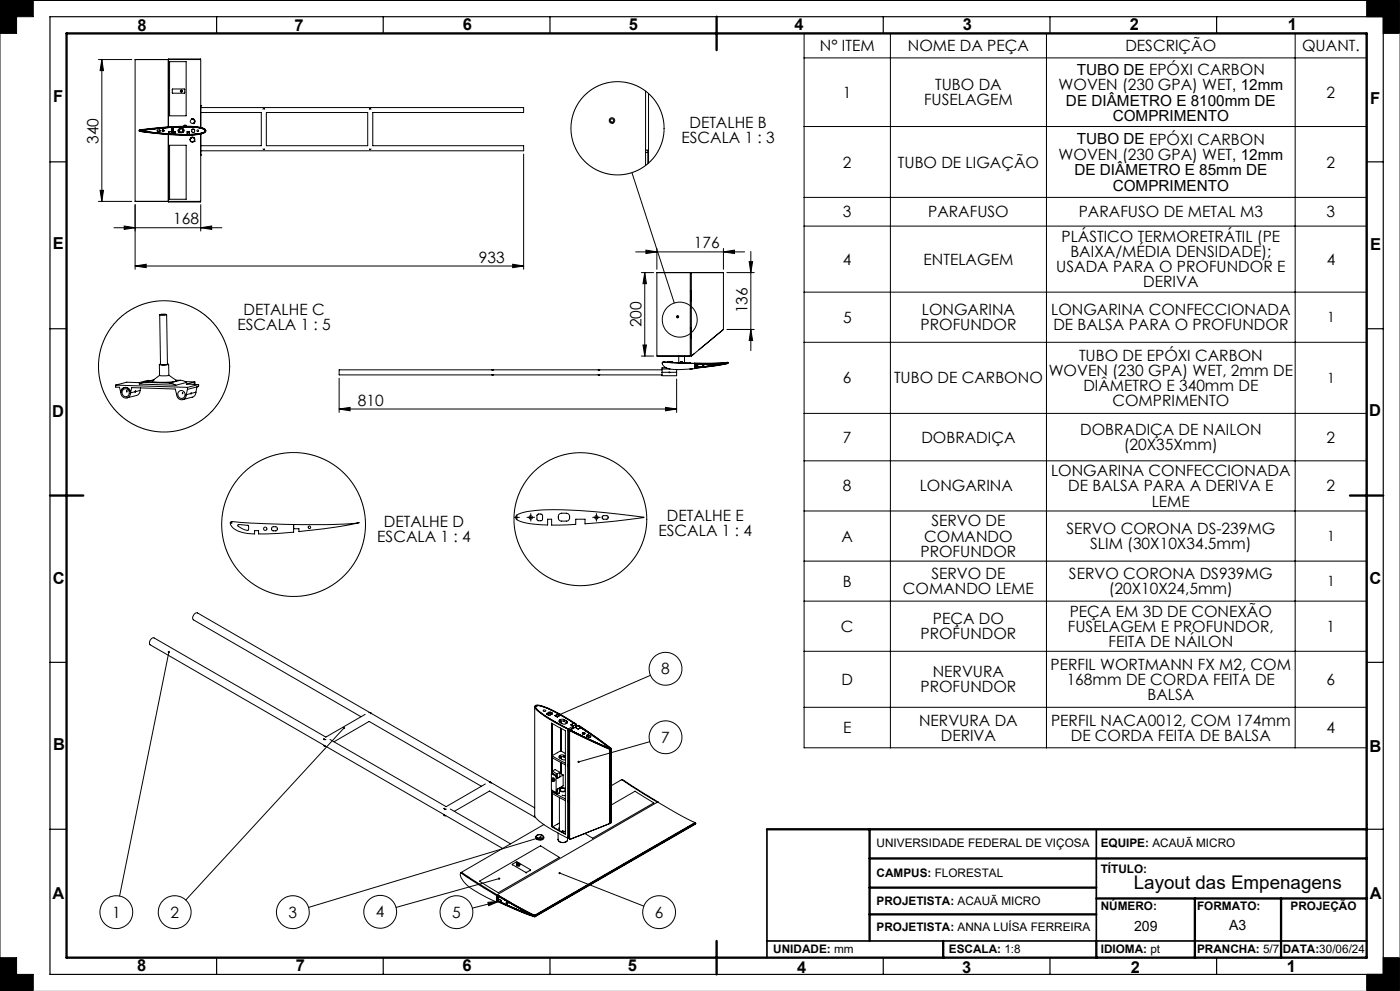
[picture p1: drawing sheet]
<svg xmlns="http://www.w3.org/2000/svg" width="420mm" height="297mm" viewBox="0 0 420 297" stroke-linecap="round" stroke-linejoin="round" font-family="sans-serif">
<g fill="none" stroke="#000" stroke-width=".3">
<path d="M5 0v10h-5M10 0v5h-10M29.5 17.8h10M30.6 17.8l.4 3.4h-1zM30.6 17.8v42.6M40.5 17.8h10v20.2M40.5 17.8h9.9M40.5 17.8v42.6M50.5 17.8h9.7M50.9 18.5h4.9v16.2h-4.9zM59.8 17.8h.3M60.1 17.8v-.1h-9.6v20.3"/>
<path d="M60.2 17.8v20.4M241.2 10h168.8v214.1h-168.8zM241.2 17.4h168.8M267.1 10v214.1M313.9 10v214.1M388.5 10v214.1M410 0v5h10M415 0v10h5M41.8 39.2l9.6 1zM41.8 38.9l9.6-.9v2.4l-9.6-1zM41.8 39.3l9.6 1M47.2 39l.7-.1 .1 .4-.7 .2z"/>
<path d="M51.4 39.3l.4-.4-.3 .1 .3 .3M51.4 38.1l-9.6 1.1 9.6-1M51.4 38l-9.6 1M51.4 39.5h-.8v.6M51.4 39.4h.4M51.4 39.2h.1M51.4 39h.1M51.6 38.8l-.1 .2 .3-.3zM51.7 26.7h3.6l.1 1.2h-3.6zM51.8 38a26.1 26.1 0 0 1 9.5 .6 .65 .65 0 0 1 .5 .7 .65 .65 0 0 1-.6 .6l-3.5 .6-5.9-.1zM52 38.2a21.4 21.4 0 0 1 9.2 .5l.4 .3-.1 .5a11.1 11.1 0 0 1-6.2 .8l-3.3-.1M52 38.2a21.2 21.2 0 0 1 9.2 .5l.4 .5-.4 .4a23 23 0 0 1-9.2 .6"/>
<path d="M52 38l4-.1a10.4 10.4 0 0 1 5.6 1 .78 .78 0 0 1-.8 1 27.7 27.7 0 0 1-8.8 .4zM52 38.2a23 23 0 0 1 9.2 .5l.4 .3-.1 .5a9.2 9.2 0 0 1-4.7 .8M52 39.5h.6v.7M53.5 39.3v.1M53.5 38.8l.2 .8M54 38.6l-.4 .1-.1 .6M54 38.6h.7a.61 .61 0 0 1 .5 .6 .61 .61 0 0 1-.5 .6l-.9-.1-.3-.4M54 38.6a.66 .66 0 0 0-.1 1 .66 .66 0 0 0 1-.2M54.7 38.6l.2 .2M54.9 38.9h.2M54.9 38.6v1.1M55 38h.1"/>
<path d="M55.2 37.6h.6M55.2 37.6v.2M55.8 37.6v.2M57.4 35.7h.1M57.6 38.7l.7 .1v.8l-.8-.1zM57.7 35.6a.73 .73 0 0 1 .7 .6 .73 .73 0 0 1-.4 .8M57.7 35.6l-.3 .1M57.7 35.6a.73 .73 0 0 1 .8 .6 .73 .73 0 0 1-.5 .8M58 37h.1M60.2 31.7h.1M60.2 32.2h96.9v1.5h-45.3v10h45.3v1.5h-96.9M60.2 33.7h18.2v10h-18.2"/>
<path d="M61.3 39.2h.1M61.5 39.2h.1M78.9 32.8l.1-.3 .4 .3M79.9 33.7h30.4v10h-30.4zM110.8 32.8l.1-.2 .4 .2M193.7 27.3v22.3M194.6 28v20.9M241.2 37.9h168.8M30 57h1l-.4 3.4zM50.5 40.3v20.1h-10M50.5 40.3v20.2h9.6v-.1M50.9 43.5h4.9v16.2h-4.9z"/>
<path d="M52 40.2h.6M52.6 40.2l3.6 .2M56.8 40.3v-.8h-.6v.9M56.8 40.3l-.6 .1M57.2 41.3h.1M57.2 41.3a.75 .75 0 0 0 0 1.1 .75 .75 0 0 0 1.1 0M57.2 41.3a.77 .77 0 0 1 1.2 .2M57.2 41.3a.75 .75 0 0 1 1 0 .75 .75 0 0 1 .1 1.1M58.3 42.4h.1M60.2 46.5h.1M60.2 40.2v20.2M78.9 44.6l.1 .2 .4-.2"/>
<path d="M110.8 44.6l.1 .2 .4-.2M157.1 46.2v34.5M189.6 51.7l12.7 39.1M193.7 45.7h.8M193.7 45h.6v4.1M241.2 59.2h168.8M29.5 60.4h10M34.2 68.3h32.4M37.3 67.7l3.2 .6-3.2 .5zM40.5 60.4h9.9M40.5 79.7l3.4-.5v1zM40.5 61.3v19.4"/>
<path d="M40.5 79.7h116.6M50.5 60.4h9.7M59.8 60.4h.3M60.2 68.3l3.3-.6v1.1zM60.2 61.3v7.9M153.8 79.2l3.3 .5-3.3 .5zM190.7 75.5h32.7M193.8 75l3.3 .5-3.3 .5zM197.1 74.5v6.2M217 75.5l3.3-.5v1zM217 74.5v6.2M224.8 78.4h1l-.6 3.3z"/>
<path d="M225.2 75.3v29.8M241.2 67.8h168.8M47.9 94.3h2.1zM47.9 94.3l.3 14.9M48.2 94.3h1.5zM50 94.3l.2 14.9M192.4 81.7h3.7M193.4 81.7l.5 3.3h-1zM193.4 81.7v25M197.1 81.7h10v25h-10zM197.1 81.7h9.8M207.1 89.9h.3"/>
<path d="M207.1 87.4h.3M207.1 98.5h.3M207.1 87.2h.2v3h-.2M207.1 98.2h.2v3h-.2M207.4 81.7h9.6M207.4 81.7v25M217 98.7l-9.6 8M217 81.7v17M217 98.7l-7.3 6.1M218.1 98.7h8.2M218.1 81.7h8.2M225.2 98.7l.6 3.4h-1z"/>
<path d="M241.2 87.6h168.8M34.7 115.4v.6l1.1 .1 .4 1.5a1.47 1.47 0 0 1 1.6-1.5 1.47 1.47 0 0 1 1.4 1.7M34.7 115.4l21.5 .7M36.6 116.6a1.52 1.52 0 0 1 2.5 .8 1.52 1.52 0 0 1-2.1 1.7l-.2-.2a1.67 1.67 0 0 1-.2-2.3zM38 117.1l.1 .4zM39.2 117.8l.3-1.6 13.1 .4 .4 1.6a1.45 1.45 0 0 0 1.4 1.6 1.45 1.45 0 0 0 1.5-1.5M40.5 117.4l-1.3 .4M40.6 117.2l.1 .2M40.7 117.4l-.1-.2-.1 .2M40.7 117.4l-.1 .2-.1-.2M42 117v.2a1.47 1.47 0 0 1-1 1.3l-2.9 .7M42 117l-1.3 .4"/>
<path d="M42.2 116.2l-.2 .8M43.7 114.6l-1.9 .5 10.9 .4M43.7 114.6l7.1 .2M45.2 114h-1l-2.5 .7-3.7-.2-3.3 .9M45.8 114l-2.1 .6M46 113.8h.1M46 113.8l-3.2 .9M47.8 109.2l.1 3.3M50.2 109.2h-2M50.2 109.1l.4 .1h-2.8l.4-.1M50.6 109.2l.1 3.3M50.7 112.5l2.3 1.6-3.2 .5-3.2-.1-1-.2 2.3-1.8"/>
<path d="M50.7 112.5l-.9 .1-1.9-.1M50.8 114.8l1.9 .7M52.8 113.9l1.3 .1M54.1 114l1.9 .6-3.3 .9M54.1 114l-3.3 .8M55.6 114.4l2.9 .1M56.2 116.1v.6M56.2 116.7l-.3 1.6M57.3 117.9l-1.4 .4M57.4 117.9l-.1-.2v.2M57.4 117.9l-.1 .2v-.2M58.5 114.5l-2.6 .6 3.7 .1"/>
<path d="M58.5 114.5v.6l-.5 .1M58.8 117.5l-.1 .3a1.38 1.38 0 0 1-1 1.2l-2.9 .8M58.8 117.5l-1.4 .4M59.1 116l-2.9 .7M59.1 116l-.3 1.5M59.6 115.2l-3.4 .9M59.6 115.2v.6l-.5 .2M101.7 113.3v10.3M147.5 110.9h.5M147.5 112.3h.5M179.4 110.9h.6M179.4 112.3h.6"/>
<path d="M192.4 106.7h3.7M192.9 103.4h1l-.5 3.3zM197.2 106.7h9.7M198.6 111.6v1h4.4v-1M198.6 110.8h-96.9v1.6h96.9M198.6 110.6h2.4M198.6 111.6h2.1M198.8 109.2a.44 .44 0 0 1-.1-.6 .44 .44 0 0 1 .5-.2l9.2 .5-9-.4a.61 .61 0 0 0-.7 .4 .61 .61 0 0 0 .4 .8 7.5 7.5 0 0 0 5.5 1l3.8-.2v-1.7l5 .1 4.9-.3v.4l-1.1 .2-8.8 1.2M199.8 110.2h-1.2v1.4M200.4 108.5l1.2-.1 .3 .2M200.4 108.5h.1M200.4 108.5l1.5 .1"/>
<path d="M200.4 108.5v.1M200.9 111.6h2.1M201.5 108.4h.3M201.9 108.6v.1M203 113.6v10M203 110.7v.9M203.6 108.8h3.4M203.6 106.7v2.1M204.1 108.5h.6M204.1 108.5v.3M204.7 108.5v.3M205.4 106.7v2.1"/>
<path d="M207 108.8l.2 .1M207 108.8v.1M207.1 101h.3M207.6 110.6h-.7M208.2 106l-.8 .7M208.6 109.7h.7v.4M209.3 110.1l-.7 .1M218.3 108.8h-.1a48.8 48.8 0 0 1-9.6 1.4M218.3 108.8l-4.3 .2h-5.4v1.2M218.3 108.7l-4.9 .2h-5v1.4l5.1-.6 4.8-.8M218.3 108.8l-3.9 .7-5.1 .6M218.3 108.8h.1"/>
<path d="M241.2 102.6h168.8M101.7 122.6l3.3-.5v1zM101.7 122.6h101.3M199.7 122.1l3.3 .5-3.3 .5zM241.2 123.9h168.8M241.2 138.1h168.8M69.1 156.5a3.7 3.7 0 0 1 2.7 0l16.3 .7v2.3l-10.5 .5v-1h-1.2v1a8.9 8.9 0 0 1-6.9-2.3l-.4-.7zM71.4 157.2l3 .3v1.4a4.1 4.1 0 0 1-3.1-1.6zM81.7 157.9h1a.63 .63 0 0 1 .5 .6 .63 .63 0 0 1-.5 .6l-1.1-.2-.1-.6zM107.6 156.7h.1M107.6 156.7l-.7 .1a128.8 128.8 0 0 1-17.2 2.5v-.8h-1.6M107.6 156.7a119.7 119.7 0 0 1-19.5 .5"/>
<path d="M154.4 155.1h1.2M154.9 154.5a10.6 10.6 0 0 1 5.7-1.5 151.3 151.3 0 0 1 32.5 2.1l-8.7 1.1-8.9 .8v-1.4h-2.8v1.6l-4.8 .2h-2.4v-1.8h-1.2v1.7a18 18 0 0 1-9.4-1.7l-.2-.5zM155 154.4v1.3M158.6 155.1h1.2M159.2 154.4v1.3M161.2 154.2h1.4v1.7h-1.4zM167.7 154.2l.8-.4h1.4a1.2 1.2 0 0 1 1 1.2 1.2 1.2 0 0 1-1 1.2h-1.4a1.2 1.2 0 0 1-1-.8 1.2 1.2 0 0 1 .2-1.2zM178.3 155.1h1.2M178.9 154.4v1.3M180.8 154.7l1.4-.1 .2 .7-.3 .3h-1.1l-.3-.3zM241.2 153.1h168.8M241.2 168.2h168.8"/>
<path d="M50.7 195.4l-14.8 73.1M241.2 180.2h168.8M241.2 195.2h168.8M103.2 218.2l-47.5 51.5M109.5 214.1l-11.7 6.8-51.6-29.7a1.36 1.36 0 0 0-1.2 2l105.8 61.1M110.7 213.6a.31 .31 0 0 1 .3-.1 .31 .31 0 0 1 .2 .4M110.9 213.5l-51.7-29.8a1.4 1.4 0 0 0-1.2 2.1l50.3 29M111.3 213.7l35.7 20.7M160.4 211.8v32.6a10.7 10.7 0 0 0 4.4 3.8l5.6 3M160.9 211.6l.2 .1zM163.1 212.8l.6 .1a.34 .34 0 0 1-.4 .4 .34 .34 0 0 1-.2-.5zM164.1 213.8v.3"/>
<path d="M164.7 213.5h.5M164.7 214h.5M164.7 213.5l-.6 .3M164.7 213.5v.5M164.7 214l-.4 .2M165.2 213.5l.4 .2M165.2 213.5v.5M165.2 214l.3 .1M165.6 216.8v15M165.6 214l-.7 .4-.8-.3M165.6 213.7v.3M165.7 216.8v9.6"/>
<path d="M167.5 213.9a15 15 0 0 0-6.5-2.4l-.4 .3 .5 .8a40.9 40.9 0 0 0 9.4 5.9M167.5 213.9l-1 .6 .7 .4 1-.6M167.5 213.9l.7 .4M167.9 215.8a.33 .33 0 0 0-.3 .3 .33 .33 0 0 0 .3 .3l.9 .6h.9a.48 .48 0 0 0 .4-.3 .48 .48 0 0 0 0-.5l-.1-.1M167.9 215.8v.5M168.1 215.6h1.1M168.1 216.2h1.1M168.1 215.6v.6M168.1 215.6l-.2 .2M168.1 216.2l-.3 .2M168.2 214.3l4 2.4M168.2 216.1v.5"/>
<path d="M168.2 218.2v6.8M168.3 216.1v.6M168.3 218.3v6.8M169.2 215.6v.6M169.2 215.6l.8 .5M169.2 216.2l.8 .4M170 216.1v.5M170 216.6l.1 .1M170.4 218.5v32.7M170.5 218.5h-.1M170.5 218.5v32.6M170.9 219l12 5.6"/>
<path d="M170.9 219v32.6l12-4.8M171.1 218.8l12 5.7M171.1 218.8l-.1 .1 4.4 2.2 7.6 3.4M171.1 218.8l12 5.6M171.1 218.8l-.2 .2M171.9 218.2l-1.3 .7v10.2M171.9 218.2l-1.4 .8M172.2 216.7l-.9 .5 .6 .4v.6M172.2 216.7l.6 .4M172.6 218l.9 .5 .8-.5M172.6 218l-1.5 .8M172.8 217.1a33.2 33.2 0 0 0-11.6-5.7l-.6 .4 .5 .8a40.9 40.9 0 0 0 9.4 5.9"/>
<path d="M172.8 217.1v.7M172.8 217.1l-2.3 1.4M172.9 217.1a40.3 40.3 0 0 0-11.4-5.8h-.7l-.4 .3a4.1 4.1 0 0 0 2.4 2.6l3.2 2 4.4 2.3M172.9 217.1h-.1M172.9 217.1v.7M173.4 217.5l9.8 6.9M173.4 217.5l.2-.1 2.9 1.9 6.9 5M173.4 217.5l3.4 2.3-2.5-1.8M173.4 217.5l.9 .5M173.4 217.5l-.8 .5M173.6 217.4l9.7 6.9M174.8 219.6a.33 .33 0 0 1 .5-.1 .33 .33 0 0 1 .1 .5 .33 .33 0 0 1-.5 .1 .33 .33 0 0 1-.1-.5z"/>
<path d="M174.9 219.6a.25 .25 0 0 1 .3 0 .25 .25 0 0 1 .1 .3 .25 .25 0 0 1-.4 .1 .25 .25 0 0 1 0-.4zM195.2 202.4l-27.7 11.9M241.2 212h168.8M97.1 221.5l.3 .2M97.1 223.4l.3 .3M97.2 223.4h-.1M97.2 221.3l-.1 .2M97.6 223.6l-.2 .1M97.8 221.6l-.4 .1M99 221.6l34.8 20.2 11.8-6.9M100.2 222.3l10.5-6.1 33.7 19.5M147.1 234.3l.3 .3"/>
<path d="M147.1 234.3l-.3 .2M147.4 234.6l13 7.5M147.4 234.6l-.1 .1M165.5 236.7v11M165.6 231.9l-.2 .1M165.6 233.5l.1 .1a.25 .25 0 0 1 .2 .2 .25 .25 0 0 1-.2 .3zM165.6 231.9l1.1 .7M165.6 233.3l-.1 .1a.53 .53 0 0 0 .1 .6 .53 .53 0 0 0 .5 .2M165.6 237.7l4 2.3M165.6 237.2l4 2.2M165.6 226.5l4 2.2M165.6 227l4 2.2"/>
<path d="M165.6 233.3a.56 .56 0 0 1 .7 0 .56 .56 0 0 1 .2 .6l-.4 .3M165.6 233.3a.58 .58 0 0 1 .5 .9M165.6 236.9v10.7M165.6 226.4h.1M165.6 237.1l.1 .1M165.7 227.1v4.7M165.7 236.9v.3M165.7 237.8v9.9M165.7 237.2l1.4 .8M165.8 231.8l-.3 .1M165.8 231.8l-.2 .1M165.8 231.8l1.2 .6"/>
<path d="M166.7 232.6l.1 .2M166.8 237.4l-1.4-.8 .1-19.9 4.1 2.3v31l-4.1-2.3M166.8 237.4l.3-.2zM166.8 232.8v4.6M167 232.4l.1 .3-.3 .1M167 232.4l-.3 .2M167.1 231.9v1.4M167.1 236.6v1.4M167.8 236.7v1.1l-.1-.1M167.8 239v9.5l-.2-.3 .2-.2M167.8 237.8h.1M167.8 237.6l-.7 .4"/>
<path d="M167.9 236.6a1.07 1.07 0 0 0 1.7 .5M167.9 226.5a.33 .33 0 0 0-.3 .3 .33 .33 0 0 0 .3 .4l.9 .5h.8M167.9 226.5v.5M167.9 227l-.1 .1M168 231.7l.9 .6M168 231.5l-.9 .4M168 231.5v1.3l-.9 .5M168 236.5v-.4l-.9 .5M168 231.5l-1.5-.9-.8 .5 1.4 .8M168.1 226.4h1.1M168.1 226.9h1.1M168.1 226.4l-.2 .1"/>
<path d="M168.1 226.4v.5M168.1 226.9l-.2 .1M168.2 226.8v.5M168.2 228.5v3.3M168.2 225l-2.5 1.4M168.2 225l1.4 .8M168.3 226.8v.6M168.3 228.6v3.3M168.4 235.9l.5 .2M168.7 238.3l.9 .1M168.9 232.3v3.2l-1.8 1.1M168.9 232.3l-1.8 1"/>
<path d="M169.2 226.4l.4 .2M169.2 226.4v.5M169.2 226.9l.4 .2M169.6 236.6a.87 .87 0 0 0-1.5 .3 1.06 1.06 0 0 0 1.5 0M169.6 236.3a1.52 1.52 0 0 0-1.6 .1M170.5 229.7l.4-.2-.3 .1v10.2M170.5 229.1h.1M170.5 239.7l.1 .1M170.6 239.8l.3-.1-.4 .2M170.6 229.1l.3-.1-.4 .2M176 220.6l.7 .4 .5-.1M176 220.4v.2"/>
<path d="M176.2 220.3h.4M176.2 220.3l-.2 .1M176.2 220.3v.4M176.2 220.8h.4M176.6 220.3l.6 .3M176.6 220.3v.5M176.6 220.8l.3 .2M177.2 220.6v.3M182.9 224.6v22.2M183 224.5v22.3M183.1 224.5l-.2 .1M183.1 224.5v22.2l-.2 .1"/>
<path d="M183.1 224.4h.1M183.2 224.4v22.3l.2-.1M183.2 224.9l-.1 .1M183.2 235.1l-.1 .1M183.2 235.7h-.1M183.3 224.3l-.3 .2M183.3 224.3v22.3M183.4 235.5l3.2-1.8 10.6 6.7M183.4 224.3l-.2 .1M183.4 224.3v22.3M186.7 233.7l10.7 6.7M190.5 237.1l5.6 3.5-18.3 10.6-2.3-1.4"/>
<path d="M190.5 237.1l-7.1 4.2M190.5 237.1v.1M194.9 222.3l-21.3 6M133.2 242.4l.3 .1M133.2 244.3l.3 .2M133.3 242.2l-.1 .2M133.3 244.2l-.1 .1M133.5 242.5h.4M133.7 244.4l-.2 .1M135.1 242.5l18.1 10.4M136.3 243.2l10.6-6.1 13.8 7.9M153.7 259.1h.1"/>
<path d="M153.7 259.1l1.4-.8 4 2.3v.2M153.7 259.1l4 2.3M153.7 259.1v.1M154.9 259a.51 .51 0 0 1 .5-.4 .51 .51 0 0 1 .5 .4M154.9 259a.52 .52 0 0 0 .4 .6 .52 .52 0 0 0 .6-.3v-.3M154.9 259a.57 .57 0 0 0 1 0M160.7 250.8a1.27 1.27 0 0 0 1.2 1 1.27 1.27 0 0 0 1.2-.8M160.9 250.5a1.21 1.21 0 0 1 1.3-.4 1.21 1.21 0 0 1 .9 1.1 1.26 1.26 0 0 1-1.4 .5 1.26 1.26 0 0 1-.9-1.1zM161.1 250.4a1.16 1.16 0 0 1 1.8 .5 1.07 1.07 0 0 1-1 .5 1.07 1.07 0 0 1-.9-.9zM162.2 250.9l-69.6 21.1M162.2 253.5h.1M163.2 247.1l-24.9 14.4"/>
<path d="M165.6 247.6l4 2.2M165.6 247.6l-.1 .1M167.4 251.5a1.56 1.56 0 0 0 1.4 1 1.56 1.56 0 0 0 1.5-.8v-.2M167.4 249.7v1.9M167.8 246.7l-2 1.1M167.8 248.5h.1M168.7 249h.1M168.7 249l.9 .1M170.3 251.1a1.48 1.48 0 0 1-1 1.4 1.48 1.48 0 0 1-1.6-.4l-.3-.4M170.5 251.1l-.1 .1M170.5 240.4l.4-.2-.3 .1v10.2M170.5 250.5h.1"/>
<path d="M170.6 250.5l.3-.1-.4 .2M170.9 250.9l-.4 .2M183 246.8l-12 4.8M183.2 245.9h.1M183.2 245.8l-.1 .1M183.2 246.4h-.1M183.3 246.6l-.3 .2M189 258.1h.1M189.5 257.8h.1M189.5 257.8l-.5 .3M197.4 240.4h.1M197.4 240.4v.1"/>
<path d="M198.5 252.6h.1M199 252.3h.1M199 252.3l-.5 .3M208.1 247h.1M208.5 246.8h.1M208.5 246.5l-3.7-1.8-7.5-4.3-48.1 27.7M208.5 246.6l-48.1 27.8-5.5-2.9-5.6-3.3v1.9l7.8 3.4 3.3 1.2 48.1-27.8M208.5 246.5l-48.1 27.8M208.5 246.5v.5l-48.1 27.8M208.5 246.8l-48.1 27.7M208.5 246.8l-.4 .2M138.2 261.8l.1-.3h.3l10.6 6.7"/>
<path d="M138.4 261.7l-.2 .1M138.4 261.6l-.1 .1M143.8 264.1l18.4-10.6 5.6 3.5-18.3 10.5zM146.4 270.4l3.3-.3-3.1 1.3zM148.9 268.4l-10.7-6.6a2.89 2.89 0 0 0 1.2 2.7 34.3 34.3 0 0 0 9.5 5.9M148.9 268.4v2M149.2 268.5h.1M149.2 268.1v2.1l7.9 3.4 3.3 1.2M149.2 268.1l5.7 3.4 5.5 2.8M149.2 268.2l-.3 .2M149.2 270h.1M149.2 268.2h.1"/>
<path d="M149.3 270.2l-.4 .2M149.4 270l6.2 2.8 4.8 1.7M149.4 270v-1.5l4.9 2.9 6.1 3.1M149.4 269.3l.9 .6v.5M149.4 270l.9 .4M149.7 270.1l-8 2.1M149.8 263.3l-31 8.7M150.3 270.4l1.9 .9a43.2 43.2 0 0 0 8.2 3.2M151.9 270.4l.4 .4a.27 .27 0 0 1-.3-.1 .27 .27 0 0 1-.1-.3zM157.7 261.4h.3M157.7 261.4v.2M158 261.4v.3"/>
<path d="M159.1 260.8l-1.1 .6M159.1 260.8v.2M159.2 260.7v.2M160.4 274.5h.1M160.4 274.3v.5M160.9 274.3h.1M160.9 274.3l-.5 .2M167.9 261.7l25.2 9.9M170 269h.1M170.4 268.8h.1M170.4 268.8l-.4 .2M179.5 263.6h.1"/>
<path d="M180 263.3h.1M180 263.3l-.5 .3M0 292h10v5h-10v-297h420v297h-10v-5h10M0 287h5v10M420 287h-5v10"/>
<circle cx="48.9" cy="39.2" r=".25"/>
<circle cx="48.9" cy="39.2" r=".19"/>
<circle cx="54.4" cy="39.1" r=".5"/>
<circle cx="54.4" cy="27.3" r=".19"/>
<circle cx="54.4" cy="27.3" r=".31"/>
<circle cx="57.7" cy="36.4" r=".63"/>
<circle cx="59.3" cy="39.2" r=".25"/>
<circle cx="183.6" cy="36.1" r=".49"/>
<circle cx="183.6" cy="36.1" r=".83"/>
<circle cx="185.2" cy="38.4" r="14"/>
<circle cx="57.7" cy="41.9" r=".63"/>
<circle cx="203.3" cy="94.9" r=".32"/>
<circle cx="203.3" cy="94.9" r=".19"/>
<circle cx="203.9" cy="95.8" r="5.2"/>
<circle cx="37.7" cy="117.6" r="1.15"/>
<circle cx="49.2" cy="109.8" r="19.7"/>
<circle cx="54.4" cy="118.2" r="1.16"/>
<circle cx="54.8" cy="117.8" r=".17"/>
<circle cx="200.8" cy="111.6" r=".13"/>
<circle cx="210.9" cy="109.5" r=".15"/>
<circle cx="210.9" cy="109.5" r=".18"/>
<circle cx="210.9" cy="109.5" r=".19"/>
<circle cx="69.4" cy="156.7" r=".13"/>
<circle cx="79.6" cy="158.5" r=".49"/>
<circle cx="88.1" cy="157.2" r="21.6"/>
<circle cx="92.8" cy="158.1" r=".38"/>
<circle cx="155" cy="155.1" r=".13"/>
<circle cx="159.2" cy="155.1" r=".51"/>
<circle cx="174.1" cy="155.6" r="19.9"/>
<circle cx="178.9" cy="155.1" r=".5"/>
<circle cx="161" cy="211.6" r=".08"/>
<circle cx="199.7" cy="200.4" r="4.9"/>
<circle cx="199.7" cy="220.9" r="4.9"/>
<circle cx="155.4" cy="258.9" r=".27"/>
<circle cx="34.9" cy="273.4" r="4.9"/>
<circle cx="52.4" cy="273.4" r="4.9"/>
<circle cx="87.8" cy="273.4" r="4.9"/>
<circle cx="114" cy="273.3" r="4.9"/>
<circle cx="136.9" cy="273.4" r="4.9"/>
<circle cx="152.1" cy="270.6" r=".19"/>
<circle cx="197.7" cy="273.4" r="4.9"/>
</g>
<g fill="none" stroke="#000" stroke-width=".35">
<path d="M15 5h400v287h-400zM65 5v5M115 5v5M165 5v5M265 5v5M315 5v5M365 5v5M15 48.5h5M410 48.5h5M15 98.5h5M410 98.5h5M15 198.5h5"/>
<path d="M410 198.5h5M15 248.5h5M410.1 248.5h4.9M65 287v5M115 287v5M165 287v5M265 287v5M315 287v5M365 287v5"/>
</g>
<path d="M230.1 248.5v38.5M328.9 248.5v33.5M410 248.1h.1M410 247h.1M230.1 282h180" fill="none" stroke="#000" stroke-width=".5"/>
<g fill="none" stroke="#000" stroke-width=".7">
<path d="M20 10h390v277h-390zM215 5v10M15 148.5h10M405 148.5h10M230.1 248.5h180M260.9 257.3h149.1M260.9 248.5v33.5M260.9 266h68M260.9 274h68M328.9 269.3h81.2M358.5 269.3v17.7M384.3 269.3v17.7"/>
<path d="M215 282v10M283 282v5M328.9 282v5"/>
</g>
<path d="M420 0v297h-420" fill="none" stroke="#c0c0c0" stroke-width=".3"/>
<path d="M0 0v5h5v-5zM5 0v5h5v-5zM0 5v5h5v-5zM0 287v5h5v-5zM0 292v5h5v-5zM5 292v5h5v-5zM415 287v5h5v-5zM415 292v5h5v-5zM410 292v5h5v-5zM410 0v5h5v-5zM415 0v5h5v-5zM415 5v5h5v-5z" fill-rule="evenodd" fill="#000"/>
<path d="M154.4 155h-.1M155.1 154.4v-.1M155.1 155.7v.1M155.7 155h.1M158.6 155h-.5M159.2 154.4v-.5M159.2 155.7v.5M159.9 155h.5M178.3 155h-.5M178.9 154.4v-.5M178.9 155.7v.5M179.6 155h.5" fill="none" stroke="#000" stroke-width=".3" stroke-dasharray="15.2 1.3 1.3 1.3"/>
<g fill="#000">
<path d="M30.6 17.8l.4 3.4h-1zM30 57h1l-.4 3.4z"/>
<path d="M37.3 67.7l3.2 .6-3.2 .5zM60.2 68.3l3.3-.6v1.1z"/>
<path d="M40.5 79.7l3.4-.5v1zM153.8 79.2l3.3 .5-3.3 .5z"/>
<path d="M193.8 75l3.3 .5-3.3 .5zM217 75.5l3.3-.5v1z"/>
<path d="M193.4 81.7l.5 3.3h-1zM192.9 103.4h1l-.5 3.3z"/>
<path d="M225.2 98.7l.6 3.4h-1zM224.8 78.4h1l-.6 3.3z"/>
<path d="M101.7 122.6l3.3-.5v1zM199.7 122.1l3.3 .5-3.3 .5z"/>
<path d="M50.5 195.1a.34 .34 0 0 0-.1 .6 .34 .34 0 0 0 .6-.1 .34 .34 0 0 0-.3-.5v.3v-.3zM103 217.9a.34 .34 0 0 0-.1 .5 .34 .34 0 0 0 .5 0 .34 .34 0 0 0 0-.5l-.2 .3 .2-.3zM162 250.6a.34 .34 0 0 0 .1 .6 .34 .34 0 0 0 .4-.4l-.3 .1 .3-.1-.2-.2zM149.5 263.1a.34 .34 0 0 0 .2 .6 .34 .34 0 0 0 .4-.5l-.3 .1 .3-.1-.2-.2zM167.6 261.5l.3 .2-.3-.2a.33 .33 0 0 0 .3 .5 .33 .33 0 0 0 .3-.5 .33 .33 0 0 0-.6 0zM146.4 270.4l3.3-.3-3.1 1.3zM167.3 214.1l-.1 .4 .3-.2-.3 .2a.34 .34 0 0 0 .5 .1 .34 .34 0 0 0 .1-.5 .34 .34 0 0 0-.5 0zM173.3 228.1l-.1 .3 .4-.1-.4 .1a.34 .34 0 0 0 .5 .2 .34 .34 0 0 0 .1-.5 .34 .34 0 0 0-.5 0z"/>
</g>
<text font-size="5.6" x="340.1" y="266.6">Layout das Empenagens</text>
<g font-size="4.9">
<text x="41.2" y="9.2">8</text>
<text x="88.4" y="9.2">7</text>
<text x="138.8" y="9.1">6</text>
<text x="188.7" y="9.1">5</text>
<text x="238.4" y="9">4</text>
<text x="288.8" y="9">3</text>
<text x="338.9" y="9">2</text>
<text x="386.3" y="9">1</text>
<text x="16" y="30.6">F</text>
<text x="411" y="31.1">F</text>
<text x="15.8" y="74.8">E</text>
<text x="411" y="75">E</text>
<text x="15.6" y="125.1">D</text>
<text x="410.8" y="124.7">D</text>
<text x="15.8" y="175">C</text>
<text x="410.9" y="175">C</text>
<text x="16" y="224.7">B</text>
<text x="410.8" y="225.3">B</text>
<text x="15.8" y="269.4">A</text>
<text x="410.9" y="269.6">A</text>
<text x="41.1" y="291">8</text>
<text x="88.7" y="291">7</text>
<text x="138.7" y="291">6</text>
<text x="188.4" y="291">5</text>
<text x="239.1" y="291.5">4</text>
<text x="288.7" y="291.5">3</text>
<text x="339.2" y="291.5">2</text>
<text x="386" y="291.2">1</text>
</g>
<g font-size="4.7">
<text x="246" y="15.3">N° ITEM</text>
<text x="272.4" y="15.3">NOME DA PEÇA</text>
<text x="337.6" y="15.3">DESCRIÇÃO</text>
<text x="390.6" y="15.3">QUANT.</text>
<text x="252.9" y="29.3">1</text>
<text x="280.5" y="27">TUBO DA</text>
<text x="317.6" y="27.1">WOVEN (230 GPA) WET, 12mm</text>
<text x="398" y="29.3">2</text>
<text x="277.2" y="31.6">FUSELAGEM</text>
<text x="206.8" y="38.3">DETALHE B</text>
<text x="29.5" y="43.1" transform="rotate(-90 29.5 43.1)">340</text>
<text x="204.4" y="42.9">ESCALA 1 : 3</text>
<text x="317.6" y="48">WOVEN (230 GPA) WET, 12mm</text>
<text x="252.9" y="50.2">2</text>
<text x="269.4" y="50.2">TUBO DE LIGAÇÃO</text>
<text x="398" y="50.2">2</text>
<text x="252.9" y="65.1">3</text>
<text x="278.4" y="65.1">PARAFUSO</text>
<text x="323.6" y="65.1">PARAFUSO DE METAL M3</text>
<text x="398" y="65.1">3</text>
<text x="52" y="67.2">168</text>
<text x="208.1" y="74.4">176</text>
<text x="318.5" y="72.5">PLÁSTICO TERMORETRÁTIL (PE</text>
<text x="321.1" y="77.1">BAIXA/MÉDIA DENSIDADE);</text>
<text x="143.7" y="78.7">933</text>
<text x="252.9" y="79.3">4</text>
<text x="277.1" y="79.3">ENTELAGEM</text>
<text x="316.9" y="81.6">USADA PARA O PROFUNDOR E</text>
<text x="398" y="79.3">4</text>
<text x="343" y="86.1">DERIVA</text>
<text x="73.1" y="94.4">DETALHE C</text>
<text x="224.3" y="93.9" transform="rotate(-90 224.3 93.9)">136</text>
<text x="276.6" y="94.5">LONGARINA</text>
<text x="315.4" y="94.5">LONGARINA CONFECCIONADA</text>
<text x="71.2" y="98.9">ESCALA 1 : 5</text>
<text x="192.4" y="98.1" transform="rotate(-90 192.4 98.1)">200</text>
<text x="252.9" y="96.7">5</text>
<text x="276.2" y="99">PROFUNDOR</text>
<text x="316" y="99">DE BALSA PARA O PROFUNDOR</text>
<text x="314.6" y="112.7">WOVEN (230 GPA) WET, 2mm DE</text>
<text x="323.7" y="108.1">TUBO DE EPÓXI CARBON</text>
<text x="252.9" y="114.9">6</text>
<text x="268.2" y="114.9">TUBO DE CARBONO</text>
<text x="325" y="117.2">DIÂMETRO E 340mm DE</text>
<text x="107.3" y="121.6">810</text>
<text x="333.7" y="121.7">COMPRIMENTO</text>
<text x="324" y="130.4">DOBRADIÇA DE NAILON</text>
<text x="252.9" y="132.7">7</text>
<text x="276.4" y="132.7">DOBRADIÇA</text>
<text x="337.1" y="134.9">(20X35Xmm)</text>
<text x="398" y="132.7">2</text>
<text x="315.3" y="142.8">LONGARINA CONFECCIONADA</text>
<text x="252.9" y="147.3">8</text>
<text x="275.9" y="147.3">LONGARINA</text>
<text x="320.5" y="147.3">DE BALSA PARA A DERIVA E</text>
<text x="398" y="147.3">2</text>
<text x="345.5" y="151.8">LEME</text>
<text x="115.2" y="157.9">DETALHE D</text>
<text x="197.6" y="160.5">ESCALA 1 : 4</text>
<text x="200.1" y="156">DETALHE E</text>
<text x="279.4" y="157.8">SERVO DE</text>
<text x="319.9" y="160">SERVO CORONA DS-239MG</text>
<text x="113.2" y="162.4">ESCALA 1 : 4</text>
<text x="252.5" y="162.3">A</text>
<text x="276.1" y="166.8">PROFUNDOR</text>
<text x="277.3" y="162.3">COMANDO</text>
<text x="327.1" y="164.6">SLIM (30X10X34.5mm)</text>
<text x="279.4" y="173.6">SERVO DE</text>
<text x="320.7" y="173.6">SERVO CORONA DS939MG</text>
<text x="252.8" y="175.8">B</text>
<text x="270.9" y="178.1">COMANDO LEME</text>
<text x="332.6" y="178.1">(20X10X24,5mm)</text>
<text x="320.9" y="184.8">PEÇA EM 3D DE CONEXÃO</text>
<text x="252.3" y="189.3">C</text>
<text x="276.1" y="191.6">PROFUNDOR</text>
<text x="279.9" y="187.1">PEÇA DO</text>
<text x="320.4" y="189.3">FUSELAGEM E PROFUNDOR,</text>
<text x="398" y="189.3">1</text>
<text x="332.5" y="193.9">FEITA DE NÁILON</text>
<text x="198.4" y="202.1">8</text>
<text x="279.8" y="203">NERVURA</text>
<text x="315.2" y="200.7">PERFIL WORTMANN FX M2, COM</text>
<text x="252.4" y="205.3">D</text>
<text x="276.1" y="207.5">PROFUNDOR</text>
<text x="320" y="205.3">168mm DE CORDA FEITA DE</text>
<text x="344.2" y="209.8">BALSA</text>
<text x="398" y="205.3">6</text>
<text x="252.9" y="219.7">E</text>
<text x="275.7" y="217.5">NERVURA DA</text>
<text x="282.2" y="222">DERIVA</text>
<text x="315.3" y="217.5">PERFIL NACA0012, COM 174mm</text>
<text x="321.2" y="222">DE CORDA FEITA DE BALSA</text>
<text x="398" y="219.7">4</text>
<text x="198.4" y="222.6">7</text>
<text x="33.6" y="275.1">1</text>
<text x="51.1" y="275.1">2</text>
<text x="86.6" y="275.1">3</text>
<text x="112.8" y="274.9">4</text>
<text x="135.7" y="275.1">5</text>
<text x="196.5" y="275.1">6</text>
</g>
<g font-size="4.6">
<text x="323" y="22.4">TUBO DE EPÓXI CARBON</text>
<text x="319.8" y="31.7">DE DIÂMETRO E 8100mm DE</text>
<text x="333.8" y="36.2">COMPRIMENTO</text>
<text x="323" y="43.3">TUBO DE EPÓXI CARBON</text>
<text x="322.3" y="52.6">DE DIÂMETRO E 85mm DE</text>
<text x="333.8" y="57.1">COMPRIMENTO</text>
</g>
<g font-size="4.2">
<text x="398.1" y="96.6">1</text>
<text x="398.1" y="114.7">1</text>
<text x="398.1" y="162.1">1</text>
<text x="398.1" y="175.7">1</text>
<text x="340.2" y="279.1">209</text>
<text x="368.8" y="278.7">A3</text>
</g>
<g font-size="3.5">
<text x="263" y="254">UNIVERSIDADE FEDERAL DE VIÇOSA</text>
<text x="330.2" y="254">EQUIPE: ACAUÃ MICRO</text>
<text x="263" y="262.8">CAMPUS: FLORESTAL</text>
<text x="330.2" y="261.6">TÍTULO:</text>
<text x="263" y="271.1">PROJETISTA: ACAUÃ MICRO</text>
<text x="330.2" y="272.8">NÚMERO:</text>
<text x="359.1" y="272.8">FORMATO:</text>
<text x="387.2" y="272.8">PROJEÇÃO</text>
<text x="263" y="279.1">PROJETISTA: ANNA LUÍSA FERREIRA</text>
<text x="232" y="285.7">UNIDADE: mm</text>
<text x="284.7" y="285.7">ESCALA: 1:8</text>
<text x="330.2" y="285.7">IDIOMA: pt</text>
<text x="359.1" y="285.7">PRANCHA: 5/7</text>
<text x="384.8" y="285.7">DATA:30/06/24</text>
</g>
</svg>
